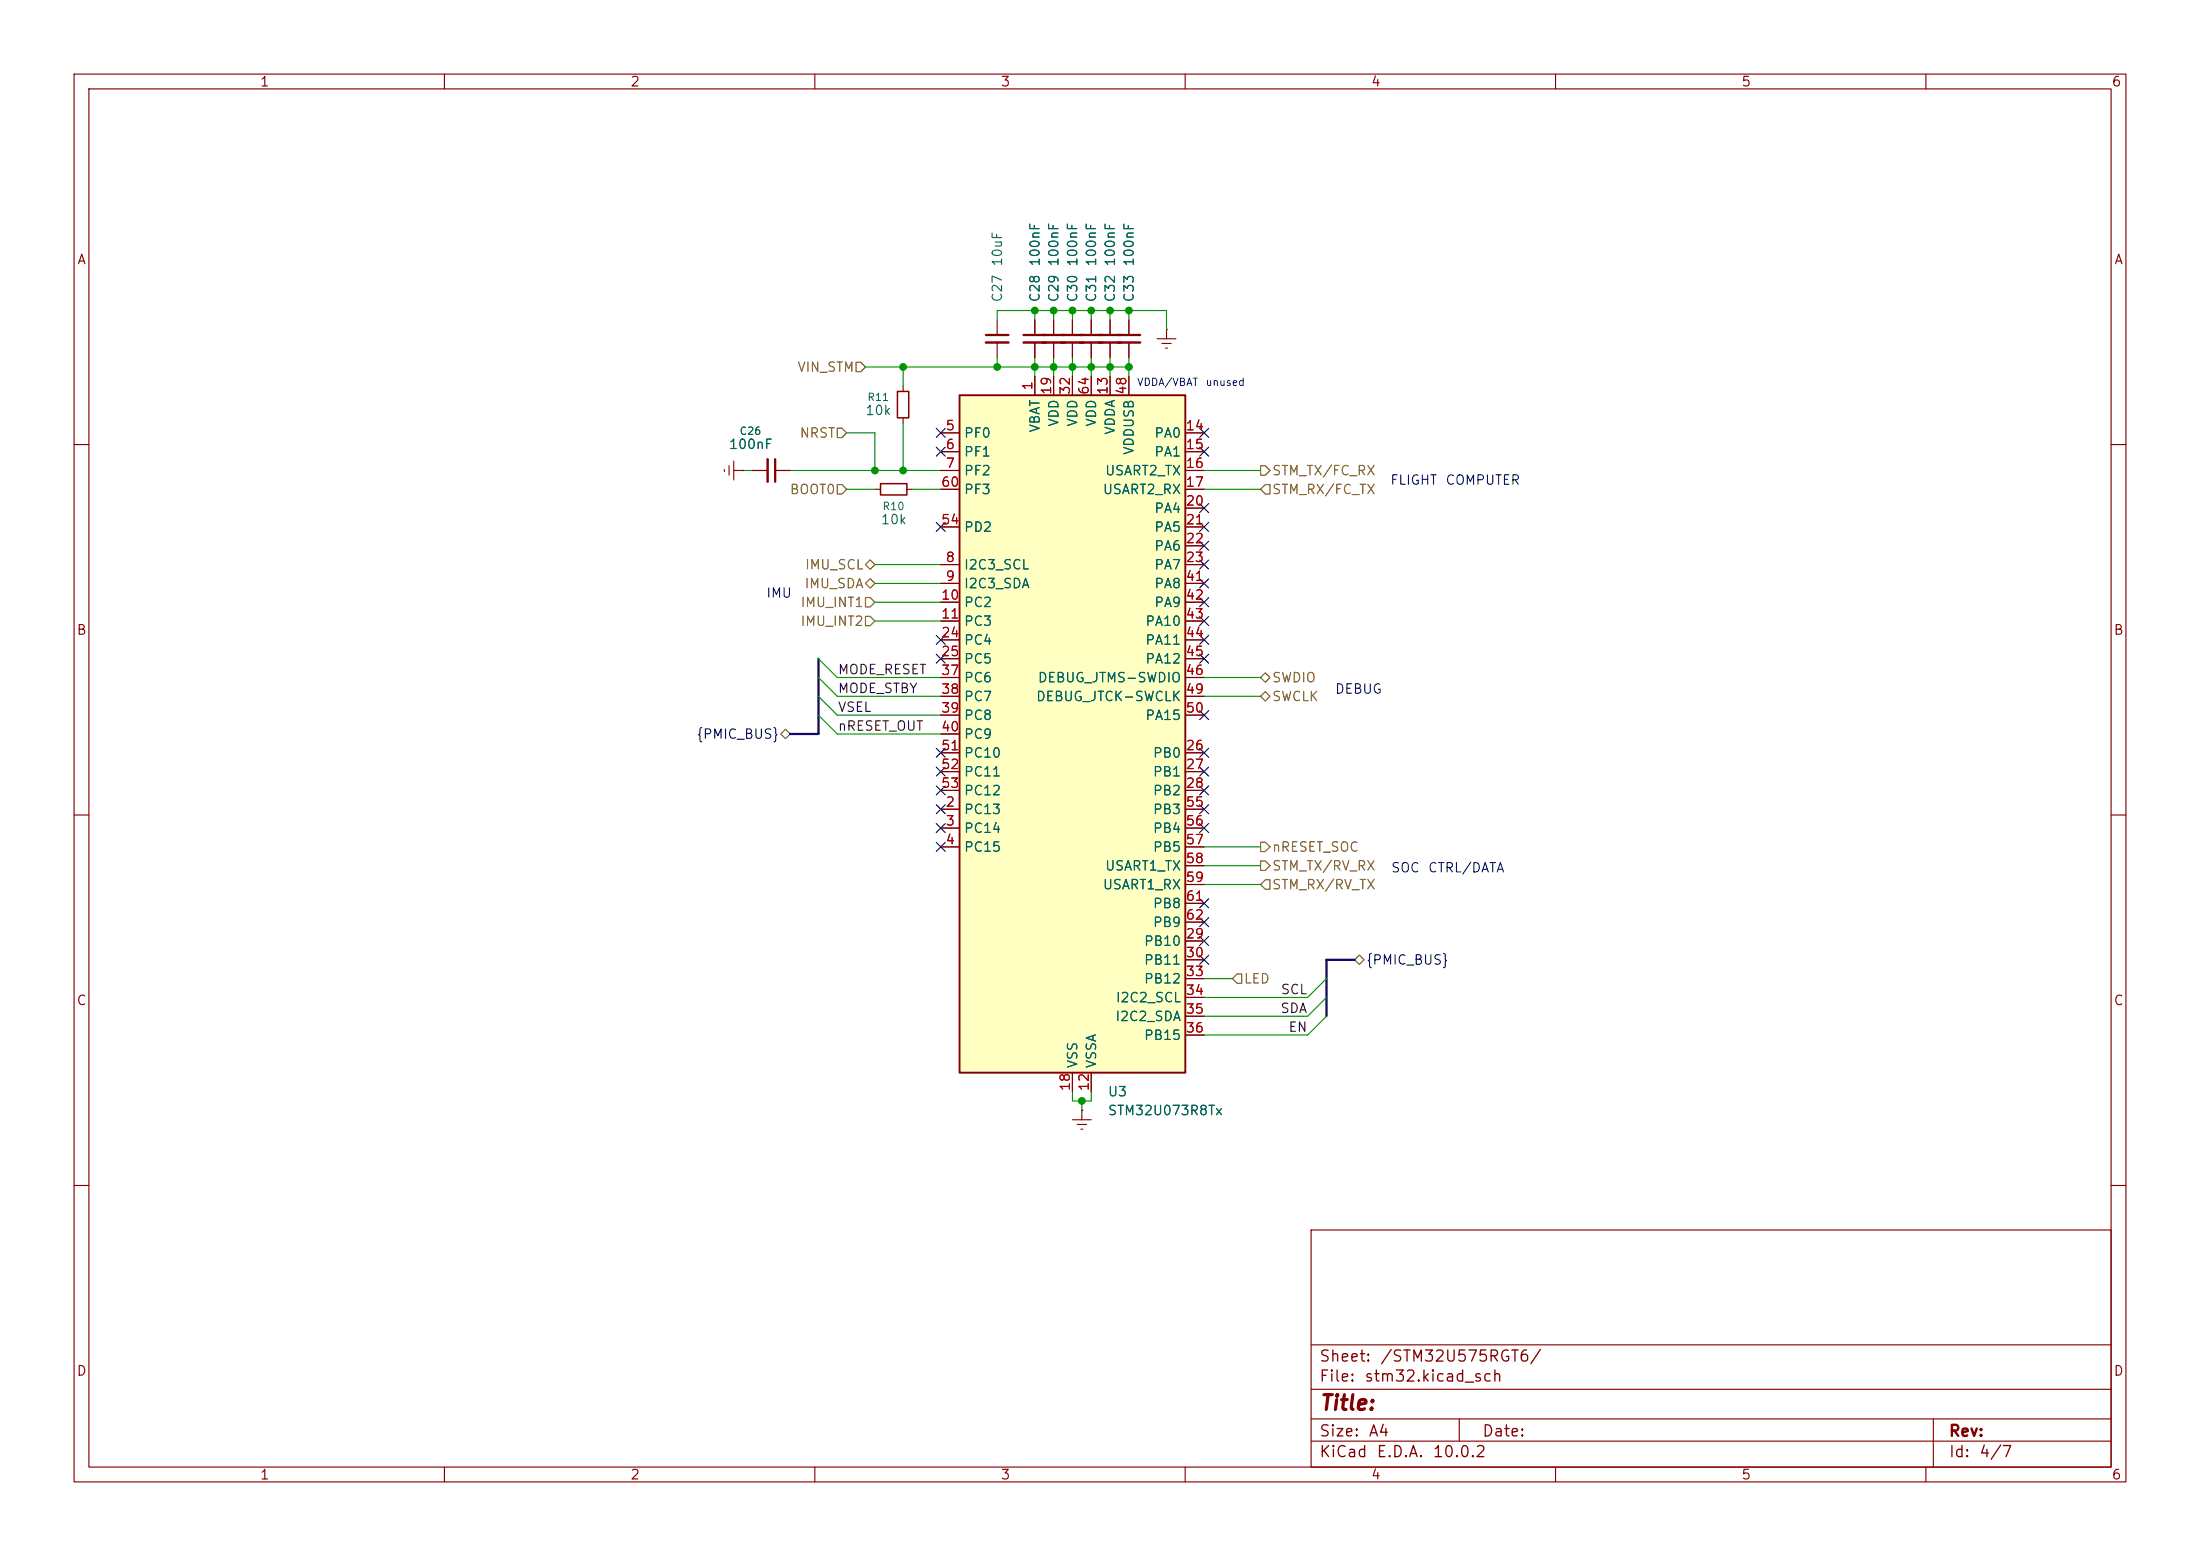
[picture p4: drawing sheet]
<svg xmlns="http://www.w3.org/2000/svg" width="297mm" height="210mm" viewBox="0 0 297 210" stroke-linecap="round" stroke-linejoin="round" font-family="sans-serif">
<g fill="none" stroke="#840000" stroke-width=".15">
<path d="M10 10h277v190h-277zM12 12h273v186h-273zM60 10v2M110 10v2M160 10v2M210 10v2M260 10v2M144.8 43.2v2M144.8 46.2v2.1M147.3 43.2v2M147.3 46.2v2.1M149.9 43.2v2"/>
<path d="M149.9 46.2v2.1M152.4 43.2v2M152.4 46.2v2.1M10 60h2M97.8 63.4v.2M98.4 62.9v1.2M99.1 63.5h1.2M99.1 62.2v2.6M100.3 63.5h.1M101.6 63.5h2M104.6 63.5h2.1M118.1 66h.8"/>
<path d="M122.4 66h.8M285 60h2M10 110h2M285 110h2M10 160h2M177 166h108v32h-108zM285 160h2M60 198v2M110 198v2M160 198v2M177 194.5h108M177 191.5h108"/>
<path d="M177 187.5h108M177 181.5h108M197 191.5v3M210 198v2M260 198v2M261 191.5v6.5"/>
</g>
<path d="M118.9 65.3h3.5v1.5h-3.5z" fill="none" stroke="#840000" stroke-width=".2"/>
<path d="M143.3 45.2h10.6M104.6 62v3" fill="none" stroke="#840000" stroke-width=".3"/>
<path d="M143.3 46.2h10.6M103.6 62v3" fill="none" stroke="#840000" stroke-width=".33"/>
<path d="M129.5 53.3h30.5v91.5h-30.5z" fill="#ffffc2"/>
<path d="M129.5 53.3h30.5v91.5h-30.5z" fill="none" stroke="#840000" stroke-width=".25"/>
<g fill="none" stroke="#840000" stroke-width=".15">
<path d="M121.9 52.1v.7M121.9 56.4v.8M127 58.4h2.5M134.6 43.2v2M134.6 46.2v2.1M139.7 43.2v2M139.7 46.2v2.1M139.7 50.8v2.5M142.2 43.2v2M142.2 46.2v2.1M142.2 50.8v2.5M144.8 43.2v2"/>
<path d="M144.8 46.2v2.1M144.8 50.8v2.5M147.3 43.2v2M147.3 46.2v2.1M147.3 50.8v2.5M149.9 43.2v2M149.9 46.2v2.1M149.9 50.8v2.5M152.4 43.2v2M152.4 46.2v2.1M152.4 50.8v2.5M156.2 45.7h2.5"/>
<path d="M156.8 46.4h1.3M157.4 47h.2M157.5 44.5h.1M157.5 44.5v1.2M160 58.4h2.6M100.3 63.5h.1M101.6 63.5h2M104.6 63.5h2.1M127 61h2.5M127 63.5h2.5M127 76.2h2.5M127 78.7h2.5"/>
<path d="M127 66h2.5M127 71.1h2.5M160 61h2.6M160 63.5h2.6M160 76.2h2.6M160 78.7h2.6M160 66h2.6M160 68.6h2.6M160 71.1h2.6M160 73.7h2.6M127 81.3h2.5M127 83.8h2.5"/>
<path d="M127 86.4h2.5M127 88.9h2.5M127 91.4h2.5M127 94h2.5M127 96.5h2.5M127 99.1h2.5M160 81.3h2.6M160 83.8h2.6M160 86.4h2.6M160 88.9h2.6M160 91.4h2.6M160 94h2.6"/>
<path d="M160 96.5h2.6M127 109.2h2.5M127 111.8h2.5M127 114.3h2.5M127 101.6h2.5M127 104.1h2.5M127 106.7h2.5M160 109.2h2.6M160 111.8h2.6M160 114.3h2.6M160 101.6h2.6M160 104.1h2.6"/>
<path d="M160 106.7h2.6M160 116.8h2.6M160 119.4h2.6M160 127h2.6M160 129.5h2.6M160 132.1h2.6M160 134.6h2.6M160 137.2h2.6M160 139.7h2.6M160 121.9h2.6M160 124.5h2.6M144.8 144.8v2.5"/>
<path d="M144.8 151.1h2.5M145.4 151.8h1.3M145.9 152.4h.3M146 149.9h.1M146 149.9v1.2M147.3 144.8v2.5"/>
</g>
<path d="M121.2 52.8h1.5v3.6h-1.5z" fill="none" stroke="#840000" stroke-width=".2"/>
<path d="M133.1 45.2h3M138.2 45.2h5.6" fill="none" stroke="#840000" stroke-width=".3"/>
<path d="M133.1 46.2h3M138.2 46.2h5.6" fill="none" stroke="#840000" stroke-width=".33"/>
<g fill="none" stroke="#725600" stroke-width=".15">
<path d="M113 57.8h.7l.6 .6-.6 .7h-.7zM115.6 48.9h.6l.6 .6-.6 .7h-.6zM113 65.4h.7l.6 .6-.6 .7h-.7zM116.8 76.2l.7-.6 .6 .6-.6 .6zM116.8 78.7l.7-.6 .6 .6-.6 .7zM170.2 62.9h.6l.6 .6-.6 .6h-.6zM170.8 65.4h.6v1.3h-.6l-.6-.7zM105.4 99.1l.6-.7 .7 .7-.7 .6zM116.8 83.2h.7l.6 .6-.6 .7h-.7zM116.8 80.6h.7l.6 .7-.6 .6h-.7zM170.2 94l.6-.7 .6 .7-.6 .6zM170.2 91.4l.6-.6 .6 .6-.6 .7z"/>
<path d="M170.2 113.7h.6l.6 .6-.6 .6h-.6zM170.2 116.2h.6l.6 .6-.6 .7h-.6zM170.8 118.7h.6v1.3h-.6l-.6-.6zM167 131.4h.6v1.3h-.6l-.6-.6zM182.9 129.5l.6-.6 .6 .6-.6 .7z"/>
</g>
<path d="M110.5 88.9v10.2h-3.8M182.9 129.5h-3.8v7.7" fill="none" stroke="#000084" stroke-width=".3"/>
<g fill="none" stroke="#009600" stroke-width=".15">
<path d="M114.3 58.4h3.8v5.1M116.8 49.5h35.6M121.9 49.5v2.6M121.9 57.2v6.3M134.6 43.2v-1.3h22.9v2.6M134.6 48.3v1.2M139.7 41.9v1.3M139.7 48.3v2.5M142.2 41.9v1.3M142.2 48.3v2.5M144.8 41.9v1.3M144.8 48.3v2.5"/>
<path d="M147.3 41.9v1.3M147.3 48.3v2.5M149.9 41.9v1.3M149.9 48.3v2.5M152.4 41.9v1.3M152.4 48.3v2.5M100.3 63.5h1.3M106.7 63.5h20.3M114.3 66h3.8M118.1 76.2h8.9M118.1 78.7h8.9M123.2 66h3.8"/>
<path d="M162.6 66h7.6M162.6 63.5h7.6M110.5 88.9l2.5 2.5h14M110.5 96.5l2.5 2.6h14M110.5 94l2.5 2.5h14M110.5 91.4l2.5 2.6h14M118.1 81.3h8.9M118.1 83.8h8.9M162.6 91.4h7.6M162.6 94h7.6M162.6 114.3h7.6M162.6 116.8h7.6"/>
<path d="M162.6 119.4h7.6M162.6 132.1h3.8M179.1 137.2l-2.6 2.5h-13.9M179.1 132.1l-2.6 2.5h-13.9M179.1 134.6l-2.6 2.6h-13.9M144.8 147.3v1.3h2.5v-1.3M146 148.6v1.3"/>
</g>
<g fill="none" stroke="#000084" stroke-width=".15">
<path d="M126.4 57.8l1.2 1.2M127.6 57.8l-1.2 1.2M162 57.8l1.2 1.2M163.2 57.8l-1.2 1.2M126.4 70.5l1.2 1.2M126.4 60.4l1.2 1.2M127.6 70.5l-1.2 1.2M127.6 60.4l-1.2 1.2M162 70.5l1.2 1.2M162 75.6l1.2 1.2M162 78.1l1.2 1.2M162 73.1l1.2 1.2"/>
<path d="M162 68l1.2 1.2M162 60.4l1.2 1.2M163.2 70.5l-1.2 1.2M163.2 75.6l-1.2 1.2M163.2 78.1l-1.2 1.2M163.2 73.1l-1.2 1.2M163.2 68l-1.2 1.2M163.2 60.4l-1.2 1.2M126.4 85.8l1.2 1.2M126.4 88.3l1.2 1.2M127.6 85.8l-1.2 1.2M127.6 88.3l-1.2 1.2"/>
<path d="M162 80.7l1.2 1.2M162 95.9l1.2 1.2M162 83.2l1.2 1.2M162 85.8l1.2 1.2M162 88.3l1.2 1.2M163.2 80.7l-1.2 1.2M163.2 95.9l-1.2 1.2M163.2 83.2l-1.2 1.2M163.2 85.8l-1.2 1.2M163.2 88.3l-1.2 1.2M126.4 108.6l1.2 1.2M126.4 113.7l1.2 1.2"/>
<path d="M126.4 106.1l1.2 1.2M126.4 101l1.2 1.2M126.4 111.2l1.2 1.2M126.4 103.5l1.2 1.2M127.6 106.1l-1.2 1.2M127.6 113.7l-1.2 1.2M127.6 108.6l-1.2 1.2M127.6 103.5l-1.2 1.2M127.6 101l-1.2 1.2M127.6 111.2l-1.2 1.2M162 103.5l1.2 1.2M162 106.1l1.2 1.2"/>
<path d="M162 111.2l1.2 1.2M162 108.6l1.2 1.2M162 101l1.2 1.2M163.2 103.5l-1.2 1.2M163.2 106.1l-1.2 1.2M163.2 111.2l-1.2 1.2M163.2 108.6l-1.2 1.2M163.2 101l-1.2 1.2M162 128.9l1.2 1.2M162 126.4l1.2 1.2M162 123.9l1.2 1.2M162 121.3l1.2 1.2"/>
<path d="M163.2 128.9l-1.2 1.2M163.2 126.4l-1.2 1.2M163.2 123.9l-1.2 1.2M163.2 121.3l-1.2 1.2"/>
</g>
<g fill="#009600" stroke="#009600" stroke-width=".14">
<circle cx="149.9" cy="49.5" r=".46"/>
<circle cx="147.3" cy="49.5" r=".46"/>
<circle cx="142.2" cy="49.5" r=".46"/>
<circle cx="134.6" cy="49.5" r=".46"/>
<circle cx="121.9" cy="49.5" r=".46"/>
<circle cx="121.9" cy="63.5" r=".46"/>
<circle cx="118.1" cy="63.5" r=".46"/>
<circle cx="144.8" cy="49.5" r=".46"/>
<circle cx="152.4" cy="49.5" r=".46"/>
<circle cx="147.3" cy="41.9" r=".46"/>
<circle cx="144.8" cy="41.9" r=".46"/>
<circle cx="152.4" cy="41.9" r=".46"/>
<circle cx="139.7" cy="41.9" r=".46"/>
<circle cx="139.7" cy="49.5" r=".46"/>
<circle cx="142.2" cy="41.9" r=".46"/>
<circle cx="149.9" cy="41.9" r=".46"/>
<circle cx="146" cy="148.6" r=".46"/>
</g>
<text font-size="2" fill="#840000" x="178" y="190.8">Title:</text>
<g font-size="1.5" fill="#840000">
<text x="178" y="184.2">Sheet:</text>
<text x="186.2" y="184.2">/STM32U575RGT6/</text>
<text x="178" y="186.9">File:</text>
<text x="184.1" y="186.9">stm32.kicad_sch</text>
<text x="178" y="197.1">KiCad</text>
<text x="178" y="194.3">Size:</text>
<text x="184.7" y="194.3">A4</text>
<text x="185.7" y="197.1">E.D.A.</text>
<text x="193.3" y="197.1">10.0.2</text>
<text x="200" y="194.3">Date:</text>
<text x="263" y="194.3">Rev:</text>
<text x="263" y="197.1">Id:</text>
<text x="267.1" y="197.1">4/7</text>
</g>
<g font-size="1.3" fill="#840000">
<text x="35" y="12">1</text>
<text x="85" y="12">2</text>
<text x="135" y="12">3</text>
<text x="185" y="12">4</text>
<text x="235" y="12">5</text>
<text x="285" y="12">6</text>
<text x="10.3" y="36">A</text>
<text x="285.3" y="36">A</text>
<text x="10.3" y="86">B</text>
<text x="285.3" y="86">B</text>
<text x="10.3" y="136">C</text>
<text x="285.3" y="136">C</text>
<text x="10.3" y="186">D</text>
<text x="285.3" y="186">D</text>
<text x="35" y="200">1</text>
<text x="85" y="200">2</text>
<text x="135" y="200">3</text>
<text x="185" y="200">4</text>
<text x="235" y="200">5</text>
<text x="285" y="200">6</text>
</g>
<g font-size="1.3" fill="#006464">
<text x="135.6" y="40.9" transform="rotate(-90 135.6 40.9)">C27</text>
<text x="135.6" y="36.1" transform="rotate(-90 135.6 36.1)">10uF</text>
<text x="140.7" y="40.9" transform="rotate(-90 140.7 40.9)">C28</text>
<text x="140.7" y="36.1" transform="rotate(-90 140.7 36.1)">100nF</text>
<text x="143.2" y="40.9" transform="rotate(-90 143.2 40.9)">C29</text>
<text x="143.2" y="36.1" transform="rotate(-90 143.2 36.1)">100nF</text>
<text x="145.8" y="40.9" transform="rotate(-90 145.8 40.9)">C30</text>
<text x="145.8" y="36.1" transform="rotate(-90 145.8 36.1)">100nF</text>
<text x="148.3" y="40.9" transform="rotate(-90 148.3 40.9)">C31</text>
<text x="148.3" y="36.1" transform="rotate(-90 148.3 36.1)">100nF</text>
<text x="150.8" y="40.9" transform="rotate(-90 150.8 40.9)">C32</text>
<text x="150.8" y="36.1" transform="rotate(-90 150.8 36.1)">100nF</text>
<text x="153.4" y="40.9" transform="rotate(-90 153.4 40.9)">C33</text>
<text x="153.4" y="36.1" transform="rotate(-90 153.4 36.1)">100nF</text>
<text x="116.7" y="56.3">10k</text>
<text x="130" y="59.4">PF0</text>
<text x="140.7" y="58.5" transform="rotate(-90 140.7 58.5)">VBAT</text>
<text x="143.2" y="57.7" transform="rotate(-90 143.2 57.7)">VDD</text>
<text x="145.8" y="57.7" transform="rotate(-90 145.8 57.7)">VDD</text>
<text x="148.3" y="57.7" transform="rotate(-90 148.3 57.7)">VDD</text>
<text x="150.8" y="58.8" transform="rotate(-90 150.8 58.8)">VDDA</text>
<text x="155.7" y="59.4">PA0</text>
<text x="98.3" y="60.9">100nF</text>
<text x="130" y="61.9">PF1</text>
<text x="130" y="64.5">PF2</text>
<text x="149.1" y="64.5">USART2_TX</text>
<text x="153.4" y="61.5" transform="rotate(-90 153.4 61.5)">VDDUSB</text>
<text x="155.7" y="61.9">PA1</text>
<text x="118.8" y="71.1">10k</text>
<text x="130" y="67">PF3</text>
<text x="148.8" y="67">USART2_RX</text>
<text x="155.7" y="69.6">PA4</text>
<text x="130" y="77.2">I2C3_SCL</text>
<text x="130" y="72.1">PD2</text>
<text x="155.7" y="72.1">PA5</text>
<text x="155.7" y="74.6">PA6</text>
<text x="155.7" y="77.2">PA7</text>
<text x="130" y="79.7">I2C3_SDA</text>
<text x="130" y="82.3">PC2</text>
<text x="155.7" y="79.7">PA8</text>
<text x="155.7" y="82.3">PA9</text>
<text x="130" y="84.8">PC3</text>
<text x="130" y="87.3">PC4</text>
<text x="130" y="89.9">PC5</text>
<text x="154.5" y="84.8">PA10</text>
<text x="154.5" y="87.3">PA11</text>
<text x="154.5" y="89.9">PA12</text>
<text x="130" y="92.4">PC6</text>
<text x="130" y="95">PC7</text>
<text x="139.8" y="95">DEBUG_JTCK-SWCLK</text>
<text x="140" y="92.4">DEBUG_JTMS-SWDIO</text>
<text x="130" y="97.5">PC8</text>
<text x="130" y="100">PC9</text>
<text x="154.5" y="97.5">PA15</text>
<text x="130" y="102.6">PC10</text>
<text x="130" y="105.1">PC11</text>
<text x="130" y="107.7">PC12</text>
<text x="155.6" y="102.6">PB0</text>
<text x="155.6" y="105.1">PB1</text>
<text x="155.6" y="107.7">PB2</text>
<text x="130" y="110.2">PC13</text>
<text x="130" y="112.7">PC14</text>
<text x="155.6" y="110.2">PB3</text>
<text x="155.6" y="112.7">PB4</text>
<text x="130" y="115.3">PC15</text>
<text x="149.1" y="117.8">USART1_TX</text>
<text x="155.6" y="115.3">PB5</text>
<text x="148.8" y="120.4">USART1_RX</text>
<text x="155.6" y="122.9">PB8</text>
<text x="155.6" y="125.4">PB9</text>
<text x="154.3" y="128">PB10</text>
<text x="154.3" y="130.5">PB11</text>
<text x="150.5" y="135.6">I2C2_SCL</text>
<text x="154.3" y="133.1">PB12</text>
<text x="150.5" y="138.1">I2C2_SDA</text>
<text x="154.3" y="140.7">PB15</text>
<text x="145.8" y="144.3" transform="rotate(-90 145.8 144.3)">VSS</text>
<text x="148.3" y="144.3" transform="rotate(-90 148.3 144.3)">VSSA</text>
<text x="149.5" y="148.3">U3</text>
<text x="149.5" y="150.8">STM32U073R8Tx</text>
</g>
<g font-size="1.3" fill="#725600">
<text x="107.6" y="50.5">VIN_STM</text>
<text x="107.9" y="59.4">NRST</text>
<text x="171.6" y="64.5">STM_TX/FC_RX</text>
<text x="106.5" y="67">BOOT0</text>
<text x="171.6" y="67">STM_RX/FC_TX</text>
<text x="108.6" y="77.2">IMU_SCL</text>
<text x="108" y="82.3">IMU_INT1</text>
<text x="108.5" y="79.7">IMU_SDA</text>
<text x="108" y="84.8">IMU_INT2</text>
<text x="171.6" y="95">SWCLK</text>
<text x="171.6" y="92.4">SWDIO</text>
<text x="171.6" y="115.3">nRESET_SOC</text>
<text x="171.6" y="117.8">STM_TX/RV_RX</text>
<text x="171.6" y="120.4">STM_RX/RV_TX</text>
<text x="167.8" y="133.1">LED</text>
</g>
<g font-size="1.3" fill="#a90000">
<text x="139.7" y="52.8" transform="rotate(-90 139.7 52.8)">1</text>
<text x="142.2" y="53.4" transform="rotate(-90 142.2 53.4)">19</text>
<text x="144.8" y="53.4" transform="rotate(-90 144.8 53.4)">32</text>
<text x="147.3" y="53.4" transform="rotate(-90 147.3 53.4)">64</text>
<text x="149.8" y="53.4" transform="rotate(-90 149.8 53.4)">13</text>
<text x="152.4" y="53.4" transform="rotate(-90 152.4 53.4)">48</text>
<text x="127.6" y="58.4">5</text>
<text x="160" y="58.4">14</text>
<text x="127.6" y="60.9">6</text>
<text x="127.6" y="63.5">7</text>
<text x="160" y="60.9">15</text>
<text x="160" y="63.5">16</text>
<text x="127" y="71.1">54</text>
<text x="127" y="66">60</text>
<text x="160" y="66">17</text>
<text x="160" y="68.6">20</text>
<text x="160" y="71.1">21</text>
<text x="127.6" y="76.2">8</text>
<text x="160" y="73.6">22</text>
<text x="160" y="76.2">23</text>
<text x="127" y="81.3">10</text>
<text x="127" y="83.8">11</text>
<text x="127.6" y="78.7">9</text>
<text x="160" y="78.7">41</text>
<text x="160" y="81.3">42</text>
<text x="160" y="83.8">43</text>
<text x="127" y="86.3">24</text>
<text x="127" y="88.9">25</text>
<text x="160" y="86.3">44</text>
<text x="160" y="88.9">45</text>
<text x="127" y="91.4">37</text>
<text x="127" y="94">38</text>
<text x="160" y="91.4">46</text>
<text x="160" y="94">49</text>
<text x="127" y="96.5">39</text>
<text x="127" y="99">40</text>
<text x="127" y="101.6">51</text>
<text x="160" y="101.6">26</text>
<text x="160" y="96.5">50</text>
<text x="127" y="104.1">52</text>
<text x="127" y="106.7">53</text>
<text x="160" y="104.1">27</text>
<text x="160" y="106.7">28</text>
<text x="127.6" y="109.2">2</text>
<text x="127.6" y="111.7">3</text>
<text x="160" y="109.2">55</text>
<text x="160" y="111.7">56</text>
<text x="127.6" y="114.3">4</text>
<text x="160" y="114.3">57</text>
<text x="160" y="116.8">58</text>
<text x="160" y="119.4">59</text>
<text x="160" y="121.9">61</text>
<text x="160" y="124.4">62</text>
<text x="160" y="127">29</text>
<text x="160" y="129.5">30</text>
<text x="160" y="132.1">33</text>
<text x="160" y="134.6">34</text>
<text x="160" y="137.1">35</text>
<text x="160" y="139.7">36</text>
<text x="144.8" y="147.4" transform="rotate(-90 144.8 147.4)">18</text>
<text x="147.3" y="147.4" transform="rotate(-90 147.3 147.4)">12</text>
</g>
<g font-size="1.3" fill="#0000c2">
<text x="187.6" y="65.7">FLIGHT</text>
<text x="195.1" y="65.7">COMPUTER</text>
<text x="103.4" y="81">IMU</text>
<text x="180.1" y="93.9">DEBUG</text>
<text x="187.7" y="118.1">SOC</text>
<text x="192.7" y="118.1">CTRL/DATA</text>
</g>
<g font-size="1.3" fill="#0f0f0f">
<text x="113" y="93.9">MODE_STBY</text>
<text x="113" y="91.3">MODE_RESET</text>
<text x="113" y="96.4">VSEL</text>
<text x="113" y="98.9">nRESET_OUT</text>
<text x="172.8" y="137">SDA</text>
<text x="172.8" y="134.5">SCL</text>
<text x="173.8" y="139.6">EN</text>
</g>
<g font-size="1.3" fill="#000084">
<text x="93.9" y="100">{PMIC_BUS}</text>
<text x="184.3" y="130.5">{PMIC_BUS}</text>
</g>
<g font-size="1" fill="#0000c2">
<text x="153.4" y="52.3">VDDA/VBAT</text>
<text x="162.7" y="52.3">unused</text>
</g>
<g font-size="1" fill="#006464">
<text x="99.8" y="58.9">C26</text>
<text x="117" y="54.4">R11</text>
<text x="119" y="69.1">R10</text>
</g>
</svg>
